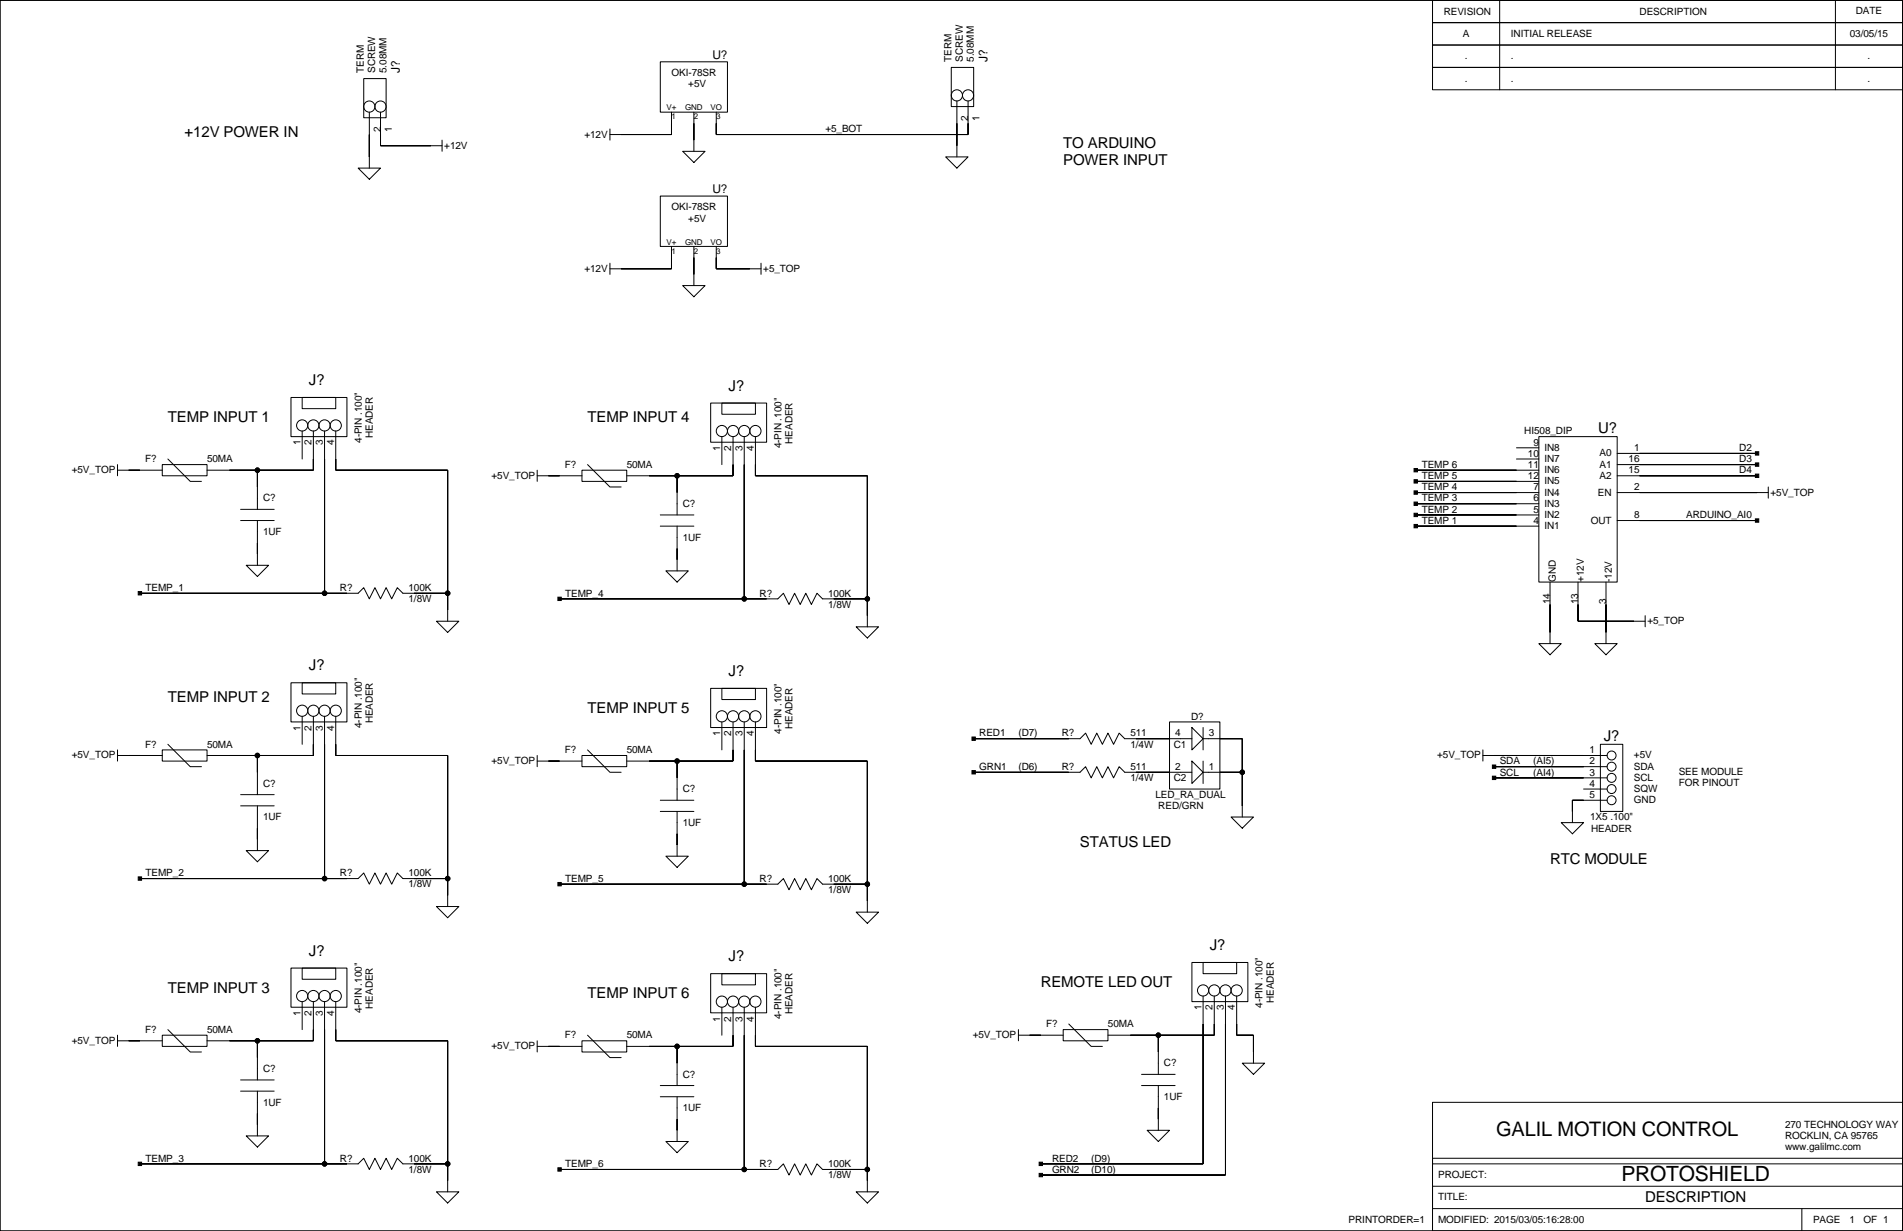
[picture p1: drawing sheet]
<svg xmlns="http://www.w3.org/2000/svg" width="432mm" height="279mm" viewBox="0 0 432 279" stroke-linecap="round" stroke-linejoin="round" font-family="sans-serif">
<g fill="none" stroke="#000" stroke-width=".23">
<path d="M0 .1h431.7v279.3h-431.7zM82.5 17.8h5.1v8.9h-5.1zM149.8 14h15.3v11.5h-15.3zM215.9 15.3h5v8.9h-5zM325 .1h106.7v5h-106.7zM325 10.2h106.7v5.1h-106.7zM325 5.1h106.7v5.1h-106.7zM325 15.3h106.7v5.1h-106.7zM340.3 .1v20.3M416.5 .1v20.3M81.3 38.2h5l-2.5 2.5zM83.8 25.5v12.7"/>
<path d="M86.3 25.5v7.6h14M100.3 31.8v2.5M138.4 29.3v2.5M152.4 25.5v5h-14M154.9 34.3h5.1l-2.6 2.6zM157.4 25.5v8.8M214.6 35.6h5.1l-2.6 2.6zM217.1 22.9v12.7M219.7 22.9v7.6h-57.2v-5M138.4 59.7v2.6M149.8 44.5h15.3v11.4h-15.3zM152.4 55.9v5.1h-14"/>
<path d="M157.4 55.9v8.9M162.5 55.9v5.1h10.2M172.7 59.7v2.6M154.9 64.8h5.1l-2.6 2.6zM66 90.2h12.7v8.9h-12.7zM68.6 90.2h7.6v2.6h-7.6zM68.6 97.8v6.4M71.1 97.8v8.9h-24.1M73.6 97.8v36.9M76.2 97.8v8.9h25.4v34.3M161.3 91.5h12.7v8.9h-12.7zM163.8 91.5h7.6v2.5h-7.6z"/>
<path d="M163.8 99.1v6.3M166.3 99.1v8.9h-24.1M168.9 99.1v36.8M171.4 99.1v8.9h25.4v34.3M349.2 99.1h17.7v33h-17.7zM26.7 106.7h10.1M26.7 105.4v2.6M36.8 105.4h10.2v2.6h-10.2zM38.1 104.2l5.1 5.1h2.5M54.6 118.1h7.6M54.6 115.6h7.6M58.4 106.7v8.9"/>
<path d="M58.4 118.1v10.2M121.9 108h10.2M121.9 106.7v2.6M132.1 106.7h10.1v2.6h-10.1zM133.3 105.4l5.1 5.1h2.5M149.8 119.4h7.6M149.8 116.9h7.6M153.6 108v8.9M153.6 119.4v10.2M321.2 111.8h28M321.2 119.4h28M321.2 116.9h28"/>
<path d="M321.2 114.3h28M321.2 109.3h28M321.2 106.7h28M344.1 104.2h5.1M344.1 101.6h5.1M366.9 102.9h31.8M366.9 105.4h31.8M366.9 108h31.8M366.9 111.8h34.3M366.9 118.1h31.8M401.2 110.5v2.6M31.7 134.7h49.6l1.2-1.3 1.3 2.5 1.3-2.5 1.2 2.5 1.3-2.5 1.3 2.5 1.2-2.5 1.3 1.3h10.2"/>
<path d="M55.9 128.3h5l-2.5 2.5zM127 135.9h49.5l1.3-1.2 1.2 2.5 1.3-2.5 1.3 2.5 1.2-2.5 1.3 2.5 1.3-2.5 1.2 1.2h10.2M151.1 129.6h5.1l-2.6 2.5zM351.7 132.1v14M358.1 132.1v8.9h15.2M364.4 132.1v14M373.3 139.7v2.6M66 155h12.7v8.9h-12.7zM68.6 155h7.6v2.5h-7.6zM99 141h5.1l-2.5 2.5zM161.3 156.2h12.7v8.9h-12.7zM163.8 156.2h7.6v2.6h-7.6z"/>
<path d="M194.3 142.3h5l-2.5 2.5zM349.2 146.1h5l-2.5 2.5zM361.9 146.1h5l-2.5 2.5zM26.7 170.2v2.5M26.7 171.5h10.1M36.8 170.2h10.2v2.5h-10.2zM38.1 168.9l5.1 5.1h2.5M58.4 171.5v8.9M68.6 162.6v6.3M71.1 162.6v8.9h-24.1M73.6 162.6v36.8M76.2 162.6v8.9h25.4v34.3"/>
<path d="M121.9 171.5v2.5M121.9 172.7h10.2M132.1 171.5h10.1v2.5h-10.1zM133.3 170.2l5.1 5.1h2.5M153.6 172.7v8.9M163.8 163.9v6.3M166.3 163.9v8.8h-24.1M168.9 163.9v36.8M171.4 163.9v8.8h25.4v34.3M220.9 167.7h24.2l1.2-1.3 1.3 2.5 1.3-2.5 1.2 2.5 1.3-2.5 1.3 2.5 1.2-2.5 1.3 1.3h15.2M220.9 175.3h24.2l1.2-1.3 1.3 2.6 1.3-2.6 1.2 2.6 1.3-2.6 1.3 2.6 1.2-2.6 1.3 1.3h15.2M265.4 163.9h11.4v15.2h-11.4z"/>
<path d="M270.4 172.7l2.6 2.6-2.6 2.5zM270.4 165.1l2.6 2.6-2.6 2.5zM273 165.1v5.1M273 172.7v5.1M273 167.7h8.9v17.7M273 175.3h8.9M336.5 171.5h28.2M336.5 170.2v2.5M339 174h25.7M339 176.6h25.7M359.3 179.1h5.4M363.1 168.9h5.1v15.3h-5.1z"/>
<path d="M31.7 199.4h49.6l1.2-1.3 1.3 2.6 1.3-2.6 1.2 2.6 1.3-2.6 1.3 2.6 1.2-2.6 1.3 1.3h10.2M54.6 180.4h7.6M54.6 182.9h7.6M55.9 193.1h5l-2.5 2.5zM58.4 182.9v10.2M149.8 181.6h7.6M149.8 184.2h7.6M151.1 194.3h5.1l-2.6 2.6zM153.6 184.2v10.1M279.3 185.4h5.1l-2.5 2.6zM354.2 186.7h5.1l-2.5 2.6zM364.7 181.6h-7.9v5.1"/>
<path d="M66 219.7h12.7v8.9h-12.7zM68.6 219.7h7.6v2.6h-7.6zM99 205.8h5.1l-2.5 2.5zM127 200.7h49.5l1.3-1.3 1.2 2.5 1.3-2.5 1.3 2.5 1.2-2.5 1.3 2.5 1.3-2.5 1.2 1.3h10.2M194.3 207h5l-2.5 2.6zM270.4 218.5h12.7v8.8h-12.7zM273 218.5h7.6v2.5h-7.6zM26.7 235v2.5M26.7 236.2h10.1M36.8 235h10.2v2.5h-10.2zM38.1 233.7l5.1 5.1h2.5M58.4 236.2v8.9"/>
<path d="M68.6 227.3v6.4M71.1 227.3v8.9h-24.1M73.6 227.3v36.9M76.2 227.3v8.9h25.4v34.3M121.9 236.2v2.6M121.9 237.5h10.2M132.1 236.2h10.1v2.6h-10.1zM133.3 235l5.1 5h2.5M153.6 237.5v8.9M161.3 221h12.7v8.9h-12.7zM163.8 221h7.6v2.5h-7.6zM163.8 228.6v6.4"/>
<path d="M166.3 228.6v8.9h-24.1M168.9 228.6v36.8M171.4 228.6v8.9h25.4v33M231.1 235h10.1M231.1 233.7v2.5M241.2 233.7h10.2v2.5h-10.2zM242.5 232.4l5.1 5.1h2.5M262.8 235v8.8M273 226.1v38.1h-36.8M275.5 226.1v8.9h-24.1M278.1 226.1v40.6h-41.9M280.6 226.1v8.9h3.8v6.3"/>
<path d="M54.6 245.1h7.6M54.6 247.7h7.6M55.9 257.8h5l-2.5 2.6zM58.4 247.7v10.1M149.8 246.4h7.6M149.8 248.9h7.6M151.1 259.1h5.1l-2.6 2.5zM153.6 248.9v10.2M259 246.4h7.6M259 243.8h7.6M260.3 256.5h5.1l-2.6 2.6zM262.8 246.4v10.1"/>
<path d="M281.9 241.3h5.1l-2.6 2.5zM325 250.2h106.7v29.2h-106.7zM31.7 264.2h49.6l1.2-1.3 1.3 2.5 1.3-2.5 1.2 2.5 1.3-2.5 1.3 2.5 1.2-2.5 1.3 1.3h10.2M99 270.5h5.1l-2.5 2.6zM127 265.4h49.5l1.3-1.2 1.2 2.5 1.3-2.5 1.3 2.5 1.2-2.5 1.3 2.5 1.3-2.5 1.2 1.2h10.2M194.3 270.5h5l-2.5 2.6zM325 269.2h106.7v5.1h-106.7zM325 262.9h106.7v1.3h-106.7zM408.8 274.3v5.1"/>
<circle cx="83.8" cy="24.2" r="1.27"/>
<circle cx="86.3" cy="24.2" r="1.27"/>
<circle cx="217.1" cy="21.6" r="1.27"/>
<circle cx="219.7" cy="21.6" r="1.27"/>
<circle cx="68.6" cy="96.6" r="1.27"/>
<circle cx="71.1" cy="96.6" r="1.27"/>
<circle cx="73.6" cy="96.6" r="1.27"/>
<circle cx="76.2" cy="96.6" r="1.27"/>
<circle cx="163.8" cy="97.8" r="1.27"/>
<circle cx="166.3" cy="97.8" r="1.27"/>
<circle cx="168.9" cy="97.8" r="1.27"/>
<circle cx="171.4" cy="97.8" r="1.27"/>
<circle cx="58.4" cy="106.7" r=".51"/>
<circle cx="153.6" cy="108" r=".51"/>
<circle cx="73.6" cy="134.7" r=".51"/>
<circle cx="101.6" cy="134.7" r=".51"/>
<circle cx="168.9" cy="135.9" r=".51"/>
<circle cx="196.8" cy="135.9" r=".51"/>
<circle cx="58.4" cy="171.5" r=".51"/>
<circle cx="68.6" cy="161.3" r="1.27"/>
<circle cx="71.1" cy="161.3" r="1.27"/>
<circle cx="73.6" cy="161.3" r="1.27"/>
<circle cx="76.2" cy="161.3" r="1.27"/>
<circle cx="153.6" cy="172.7" r=".51"/>
<circle cx="163.8" cy="162.6" r="1.27"/>
<circle cx="166.3" cy="162.6" r="1.27"/>
<circle cx="168.9" cy="162.6" r="1.27"/>
<circle cx="171.4" cy="162.6" r="1.27"/>
<circle cx="281.9" cy="175.3" r=".51"/>
<circle cx="365.7" cy="171.5" r="1.02"/>
<circle cx="365.7" cy="179.1" r="1.02"/>
<circle cx="365.7" cy="176.6" r="1.02"/>
<circle cx="365.7" cy="174" r="1.02"/>
<circle cx="73.6" cy="199.4" r=".51"/>
<circle cx="101.6" cy="199.4" r=".51"/>
<circle cx="365.7" cy="181.6" r="1.02"/>
<circle cx="168.9" cy="200.7" r=".51"/>
<circle cx="196.8" cy="200.7" r=".51"/>
<circle cx="58.4" cy="236.2" r=".51"/>
<circle cx="68.6" cy="226.1" r="1.27"/>
<circle cx="71.1" cy="226.1" r="1.27"/>
<circle cx="73.6" cy="226.1" r="1.27"/>
<circle cx="76.2" cy="226.1" r="1.27"/>
<circle cx="153.6" cy="237.5" r=".51"/>
<circle cx="163.8" cy="227.3" r="1.27"/>
<circle cx="166.3" cy="227.3" r="1.27"/>
<circle cx="168.9" cy="227.3" r="1.27"/>
<circle cx="171.4" cy="227.3" r="1.27"/>
<circle cx="262.8" cy="235" r=".51"/>
<circle cx="273" cy="224.8" r="1.27"/>
<circle cx="275.5" cy="224.8" r="1.27"/>
<circle cx="278.1" cy="224.8" r="1.27"/>
<circle cx="280.6" cy="224.8" r="1.27"/>
<circle cx="73.6" cy="264.2" r=".51"/>
<circle cx="101.6" cy="264.2" r=".51"/>
<circle cx="168.9" cy="265.4" r=".51"/>
<circle cx="196.8" cy="265.4" r=".51"/>
</g>
<g fill="#000" stroke="#000" stroke-width=".23">
<path d="M83.8 30.5v5.1z" fill-rule="evenodd"/>
<path d="M86.3 30.5v2.6z" fill-rule="evenodd"/>
<path d="M86.3 33.1h11.5z" fill-rule="evenodd"/>
<path d="M140.9 30.5h11.5z" fill-rule="evenodd"/>
<path d="M152.4 28v2.5z" fill-rule="evenodd"/>
<path d="M157.4 28v3.8z" fill-rule="evenodd"/>
<path d="M162.5 28v2.5z" fill-rule="evenodd"/>
<path d="M217.1 28v5.1z" fill-rule="evenodd"/>
<path d="M219.7 28v2.5z" fill-rule="evenodd"/>
<path d="M162.5 30.5h57.2z" fill-rule="evenodd"/>
<path d="M152.4 58.5v2.5z" fill-rule="evenodd"/>
<path d="M157.4 58.5v3.8z" fill-rule="evenodd"/>
<path d="M162.5 58.5v2.5z" fill-rule="evenodd"/>
<path d="M140.9 61h11.5z" fill-rule="evenodd"/>
<path d="M162.5 61h7.6z" fill-rule="evenodd"/>
<path d="M29.2 106.7h2.5z" fill-rule="evenodd"/>
<path d="M58.4 106.7v3.8z" fill-rule="evenodd"/>
<path d="M52.1 106.7h6.3z" fill-rule="evenodd"/>
<path d="M71.1 104.2v2.5z" fill-rule="evenodd"/>
<path d="M58.4 106.7h12.7z" fill-rule="evenodd"/>
<path d="M73.6 104.2v30.5z" fill-rule="evenodd"/>
<path d="M76.2 104.2v2.5z" fill-rule="evenodd"/>
<path d="M101.6 106.7v28z" fill-rule="evenodd"/>
<path d="M76.2 106.7h25.4z" fill-rule="evenodd"/>
<path d="M124.4 108h2.6z" fill-rule="evenodd"/>
<path d="M147.3 108h6.3z" fill-rule="evenodd"/>
<path d="M153.6 108v3.8z" fill-rule="evenodd"/>
<path d="M166.3 105.4v2.6z" fill-rule="evenodd"/>
<path d="M153.6 108h12.7z" fill-rule="evenodd"/>
<path d="M168.9 105.4v30.5z" fill-rule="evenodd"/>
<path d="M171.4 105.4v2.6z" fill-rule="evenodd"/>
<path d="M171.4 108h25.4z" fill-rule="evenodd"/>
<path d="M196.8 108v27.9z" fill-rule="evenodd"/>
<path d="M320.9 119h.7v.8h-.7z" fill-rule="evenodd"/>
<path d="M320.9 116.5h.7v.8h-.7z" fill-rule="evenodd"/>
<path d="M320.9 114h.7v.7h-.7z" fill-rule="evenodd"/>
<path d="M320.9 111.4h.7v.8h-.7z" fill-rule="evenodd"/>
<path d="M320.9 108.9h.7v.7h-.7z" fill-rule="evenodd"/>
<path d="M320.9 106.3h.7v.8h-.7z" fill-rule="evenodd"/>
<path d="M321.2 119.4h22.9z" fill-rule="evenodd"/>
<path d="M321.2 116.9h22.9z" fill-rule="evenodd"/>
<path d="M321.2 114.3h22.9z" fill-rule="evenodd"/>
<path d="M321.2 111.8h22.9z" fill-rule="evenodd"/>
<path d="M321.2 109.3h22.9z" fill-rule="evenodd"/>
<path d="M321.2 106.7h22.9z" fill-rule="evenodd"/>
<path d="M398.3 117.8h.8v.7h-.8z" fill-rule="evenodd"/>
<path d="M398.3 102.5h.8v.8h-.8z" fill-rule="evenodd"/>
<path d="M398.3 105.1h.8v.7h-.8z" fill-rule="evenodd"/>
<path d="M398.3 107.6h.8v.8h-.8z" fill-rule="evenodd"/>
<path d="M372 118.1h26.7z" fill-rule="evenodd"/>
<path d="M372 111.8h26.7z" fill-rule="evenodd"/>
<path d="M372 102.9h26.7z" fill-rule="evenodd"/>
<path d="M372 105.4h26.7z" fill-rule="evenodd"/>
<path d="M372 108h26.7z" fill-rule="evenodd"/>
<path d="M31.4 134.3h.7v.7h-.7z" fill-rule="evenodd"/>
<path d="M58.4 123.2v2.6z" fill-rule="evenodd"/>
<path d="M31.7 134.7h41.9z" fill-rule="evenodd"/>
<path d="M73.6 134.7h5.1z" fill-rule="evenodd"/>
<path d="M94 134.7h7.6z" fill-rule="evenodd"/>
<path d="M101.6 134.7v3.8z" fill-rule="evenodd"/>
<path d="M126.6 135.5h.8v.8h-.8z" fill-rule="evenodd"/>
<path d="M153.6 124.5v2.5z" fill-rule="evenodd"/>
<path d="M127 135.9h41.9z" fill-rule="evenodd"/>
<path d="M168.9 135.9h5.1z" fill-rule="evenodd"/>
<path d="M196.8 135.9v3.8z" fill-rule="evenodd"/>
<path d="M189.2 135.9h7.6z" fill-rule="evenodd"/>
<path d="M351.7 137.2v6.3z" fill-rule="evenodd"/>
<path d="M358.1 137.2v3.8z" fill-rule="evenodd"/>
<path d="M364.4 137.2v6.3z" fill-rule="evenodd"/>
<path d="M358.1 141h12.7z" fill-rule="evenodd"/>
<path d="M29.2 171.5h2.5z" fill-rule="evenodd"/>
<path d="M52.1 171.5h6.3z" fill-rule="evenodd"/>
<path d="M58.4 171.5v3.8z" fill-rule="evenodd"/>
<path d="M58.4 171.5h12.7z" fill-rule="evenodd"/>
<path d="M71.1 168.9v2.6z" fill-rule="evenodd"/>
<path d="M73.6 168.9v30.5z" fill-rule="evenodd"/>
<path d="M76.2 168.9v2.6z" fill-rule="evenodd"/>
<path d="M101.6 171.5v27.9z" fill-rule="evenodd"/>
<path d="M76.2 171.5h25.4z" fill-rule="evenodd"/>
<path d="M124.4 172.7h2.6z" fill-rule="evenodd"/>
<path d="M153.6 172.7v3.9z" fill-rule="evenodd"/>
<path d="M147.3 172.7h6.3z" fill-rule="evenodd"/>
<path d="M166.3 170.2v2.5z" fill-rule="evenodd"/>
<path d="M153.6 172.7h12.7z" fill-rule="evenodd"/>
<path d="M168.9 170.2v30.5z" fill-rule="evenodd"/>
<path d="M171.4 170.2v2.5z" fill-rule="evenodd"/>
<path d="M171.4 172.7h25.4z" fill-rule="evenodd"/>
<path d="M196.8 172.7v28z" fill-rule="evenodd"/>
<path d="M220.5 167.3h.8v.7h-.8z" fill-rule="evenodd"/>
<path d="M220.5 174.9h.8v.8h-.8z" fill-rule="evenodd"/>
<path d="M220.9 167.7h21.6z" fill-rule="evenodd"/>
<path d="M220.9 175.3h21.6z" fill-rule="evenodd"/>
<path d="M257.8 167.7h7.6z" fill-rule="evenodd"/>
<path d="M257.8 175.3h7.6z" fill-rule="evenodd"/>
<path d="M276.8 167.7h5.1z" fill-rule="evenodd"/>
<path d="M281.9 167.7v7.6z" fill-rule="evenodd"/>
<path d="M281.9 175.3v7.6z" fill-rule="evenodd"/>
<path d="M276.8 175.3h5.1z" fill-rule="evenodd"/>
<path d="M338.6 176.2h.8v.7h-.8z" fill-rule="evenodd"/>
<path d="M338.6 173.6h.8v.8h-.8z" fill-rule="evenodd"/>
<path d="M339 176.6h20.3z" fill-rule="evenodd"/>
<path d="M339 171.5h20.3z" fill-rule="evenodd"/>
<path d="M339 174h20.3z" fill-rule="evenodd"/>
<path d="M31.4 199h.7v.8h-.7z" fill-rule="evenodd"/>
<path d="M58.4 188v2.5z" fill-rule="evenodd"/>
<path d="M31.7 199.4h41.9z" fill-rule="evenodd"/>
<path d="M73.6 199.4h5.1z" fill-rule="evenodd"/>
<path d="M101.6 199.4v3.8z" fill-rule="evenodd"/>
<path d="M94 199.4h7.6z" fill-rule="evenodd"/>
<path d="M153.6 189.3v2.5z" fill-rule="evenodd"/>
<path d="M356.8 181.6v2.6z" fill-rule="evenodd"/>
<path d="M356.8 181.6h2.5z" fill-rule="evenodd"/>
<path d="M126.6 200.3h.8v.8h-.8z" fill-rule="evenodd"/>
<path d="M127 200.7h41.9z" fill-rule="evenodd"/>
<path d="M168.9 200.7h5.1z" fill-rule="evenodd"/>
<path d="M189.2 200.7h7.6z" fill-rule="evenodd"/>
<path d="M196.8 200.7v3.8z" fill-rule="evenodd"/>
<path d="M29.2 236.2h2.5z" fill-rule="evenodd"/>
<path d="M58.4 236.2v3.8z" fill-rule="evenodd"/>
<path d="M52.1 236.2h6.3z" fill-rule="evenodd"/>
<path d="M58.4 236.2h12.7z" fill-rule="evenodd"/>
<path d="M71.1 233.7v2.5z" fill-rule="evenodd"/>
<path d="M73.6 233.7v30.5z" fill-rule="evenodd"/>
<path d="M76.2 233.7v2.5z" fill-rule="evenodd"/>
<path d="M101.6 236.2v28z" fill-rule="evenodd"/>
<path d="M76.2 236.2h25.4z" fill-rule="evenodd"/>
<path d="M124.4 237.5h2.6z" fill-rule="evenodd"/>
<path d="M147.3 237.5h6.3z" fill-rule="evenodd"/>
<path d="M153.6 237.5v3.8z" fill-rule="evenodd"/>
<path d="M153.6 237.5h12.7z" fill-rule="evenodd"/>
<path d="M166.3 235v2.5z" fill-rule="evenodd"/>
<path d="M168.9 235v30.4z" fill-rule="evenodd"/>
<path d="M171.4 235v2.5z" fill-rule="evenodd"/>
<path d="M196.8 237.5v27.9z" fill-rule="evenodd"/>
<path d="M171.4 237.5h25.4z" fill-rule="evenodd"/>
<path d="M233.6 235h2.6z" fill-rule="evenodd"/>
<path d="M262.8 235v3.8z" fill-rule="evenodd"/>
<path d="M256.5 235h6.3z" fill-rule="evenodd"/>
<path d="M273 232.4v31.8z" fill-rule="evenodd"/>
<path d="M262.8 235h12.7z" fill-rule="evenodd"/>
<path d="M275.5 232.4v2.6z" fill-rule="evenodd"/>
<path d="M278.1 232.4v34.3z" fill-rule="evenodd"/>
<path d="M280.6 232.4v2.6z" fill-rule="evenodd"/>
<path d="M284.4 235v3.8z" fill-rule="evenodd"/>
<path d="M280.6 235h3.8z" fill-rule="evenodd"/>
<path d="M58.4 252.7v2.6z" fill-rule="evenodd"/>
<path d="M153.6 254v2.5z" fill-rule="evenodd"/>
<path d="M262.8 251.5v2.5z" fill-rule="evenodd"/>
<path d="M31.4 263.8h.7v.7h-.7z" fill-rule="evenodd"/>
<path d="M31.7 264.2h41.9z" fill-rule="evenodd"/>
<path d="M73.6 264.2h5.1z" fill-rule="evenodd"/>
<path d="M94 264.2h7.6z" fill-rule="evenodd"/>
<path d="M101.6 264.2v3.8z" fill-rule="evenodd"/>
<path d="M126.6 265.1h.8v.7h-.8z" fill-rule="evenodd"/>
<path d="M127 265.4h41.9z" fill-rule="evenodd"/>
<path d="M168.9 265.4h5.1z" fill-rule="evenodd"/>
<path d="M196.8 265.4v2.6z" fill-rule="evenodd"/>
<path d="M189.2 265.4h7.6z" fill-rule="evenodd"/>
<path d="M235.8 266.3h.7v.8h-.7z" fill-rule="evenodd"/>
<path d="M235.8 263.8h.7v.7h-.7z" fill-rule="evenodd"/>
<path d="M236.2 264.2h36.8z" fill-rule="evenodd"/>
<path d="M236.2 266.7h41.9z" fill-rule="evenodd"/>
<circle cx="58.4" cy="106.7" r=".51"/>
<circle cx="153.6" cy="108" r=".51"/>
<circle cx="73.6" cy="134.7" r=".51"/>
<circle cx="101.6" cy="134.7" r=".51"/>
<circle cx="168.9" cy="135.9" r=".51"/>
<circle cx="196.8" cy="135.9" r=".51"/>
<circle cx="58.4" cy="171.5" r=".51"/>
<circle cx="153.6" cy="172.7" r=".51"/>
<circle cx="281.9" cy="175.3" r=".51"/>
<circle cx="73.6" cy="199.4" r=".51"/>
<circle cx="101.6" cy="199.4" r=".51"/>
<circle cx="168.9" cy="200.7" r=".51"/>
<circle cx="196.8" cy="200.7" r=".51"/>
<circle cx="58.4" cy="236.2" r=".51"/>
<circle cx="153.6" cy="237.5" r=".51"/>
<circle cx="262.8" cy="235" r=".51"/>
<circle cx="73.6" cy="264.2" r=".51"/>
<circle cx="101.6" cy="264.2" r=".51"/>
<circle cx="168.9" cy="265.4" r=".51"/>
<circle cx="196.8" cy="265.4" r=".51"/>
</g>
<text font-size="4.8" x="367.9" y="268.1">PROTOSHIELD</text>
<text font-size="4.5" x="339.5" y="257.9">GALIL MOTION CONTROL</text>
<g font-size="3.4">
<text x="41.9" y="31">+12V POWER IN</text>
<text x="241.2" y="33.6">TO ARDUINO</text>
<text x="241.2" y="37.4">POWER INPUT</text>
<text x="70.1" y="87.4">J?</text>
<text x="165.3" y="88.7">J?</text>
<text x="38.1" y="95.8">TEMP INPUT 1</text>
<text x="133.3" y="95.8">TEMP INPUT 4</text>
<text x="362.7" y="98.3">U?</text>
<text x="70.1" y="152.2">J?</text>
<text x="165.3" y="153.4">J?</text>
<text x="38.1" y="159.3">TEMP INPUT 2</text>
<text x="133.3" y="161.8">TEMP INPUT 5</text>
<text x="363.9" y="168.2">J?</text>
<text x="245.1" y="192.3">STATUS LED</text>
<text x="351.7" y="196.1">RTC MODULE</text>
<text x="274.5" y="215.7">J?</text>
<text x="70.1" y="216.9">J?</text>
<text x="165.3" y="218.2">J?</text>
<text x="38.1" y="225.3">TEMP INPUT 3</text>
<text x="133.3" y="226.6">TEMP INPUT 6</text>
<text x="236.2" y="224">REMOTE LED OUT</text>
<text x="373.3" y="272.8">DESCRIPTION</text>
</g>
<g font-size="2.7">
<text x="90.7" y="16.6" transform="rotate(-90 90.7 16.6)">J?</text>
<text x="161.6" y="13.4">U?</text>
<text x="224" y="14" transform="rotate(-90 224 14)">J?</text>
<text x="161.6" y="43.9">U?</text>
</g>
<g font-size="2.3">
<text x="327.6" y="3.4">REVISION</text>
<text x="372" y="3.4">DESCRIPTION</text>
<text x="421.1" y="3.3">DATE</text>
<text x="331.9" y="8.4">A</text>
<text x="342.8" y="8.4">INITIAL RELEASE</text>
<text x="419.7" y="8.4">03/05/15</text>
<text x="82.6" y="16.6" transform="rotate(-90 82.6 16.6)">TERM</text>
<text x="85.1" y="16.6" transform="rotate(-90 85.1 16.6)">SCREW</text>
<text x="87.7" y="16.6" transform="rotate(-90 87.7 16.6)">5.08MM</text>
<text x="152.4" y="17.2">OKI-78SR</text>
<text x="215.9" y="14" transform="rotate(-90 215.9 14)">TERM</text>
<text x="218.4" y="14" transform="rotate(-90 218.4 14)">SCREW</text>
<text x="221" y="14" transform="rotate(-90 221 14)">5.08MM</text>
<text x="332.4" y="13.4">.</text>
<text x="342.8" y="13.4">.</text>
<text x="423.8" y="13.4">.</text>
<text x="156.2" y="19.9">+5V</text>
<text x="332.4" y="18.5">.</text>
<text x="342.8" y="18.5">.</text>
<text x="423.8" y="18.5">.</text>
<text x="86.4" y="30" transform="rotate(-90 86.4 30)">2</text>
<text x="88.9" y="30" transform="rotate(-90 88.9 30)">1</text>
<text x="219.7" y="27.5" transform="rotate(-90 219.7 27.5)">2</text>
<text x="222.3" y="27.5" transform="rotate(-90 222.3 27.5)">1</text>
<text x="100.8" y="33.8">+12V</text>
<text x="132.6" y="31.2">+12V</text>
<text x="187.3" y="30">+5_BOT</text>
<text x="152.4" y="47.7">OKI-78SR</text>
<text x="156.2" y="50.3">+5V</text>
<text x="132.6" y="61.7">+12V</text>
<text x="173.2" y="61.7">+5_TOP</text>
<text x="68.2" y="101.1" transform="rotate(-90 68.2 101.1)">1</text>
<text x="70.7" y="101.1" transform="rotate(-90 70.7 101.1)">2</text>
<text x="73.3" y="101.1" transform="rotate(-90 73.3 101.1)">3</text>
<text x="75.8" y="101.1" transform="rotate(-90 75.8 101.1)">4</text>
<text x="82.1" y="100.5" transform="rotate(-90 82.1 100.5)">4-PIN .100&quot;</text>
<text x="84.6" y="99.4" transform="rotate(-90 84.6 99.4)">HEADER</text>
<text x="177.3" y="101.8" transform="rotate(-90 177.3 101.8)">4-PIN .100&quot;</text>
<text x="179.8" y="100.7" transform="rotate(-90 179.8 100.7)">HEADER</text>
<text x="345.9" y="98.6">HI508_DIP</text>
<text x="347.9" y="101.1">9</text>
<text x="16.3" y="107.4">+5V_TOP</text>
<text x="32.9" y="104.9">F?</text>
<text x="47" y="104.9">50MA</text>
<text x="128.2" y="106.2">F?</text>
<text x="142.2" y="106.2">50MA</text>
<text x="163.4" y="102.4" transform="rotate(-90 163.4 102.4)">1</text>
<text x="165.9" y="102.4" transform="rotate(-90 165.9 102.4)">2</text>
<text x="168.5" y="102.4" transform="rotate(-90 168.5 102.4)">3</text>
<text x="171" y="102.4" transform="rotate(-90 171 102.4)">4</text>
<text x="322.6" y="106.2">TEMP 6</text>
<text x="346.7" y="103.7">10</text>
<text x="346.7" y="106.2">11</text>
<text x="350.4" y="107.4">IN6</text>
<text x="350.4" y="104.9">IN7</text>
<text x="350.4" y="102.3">IN8</text>
<text x="362.9" y="103.6">A0</text>
<text x="362.9" y="106.1">A1</text>
<text x="369.5" y="107.5">15</text>
<text x="369.5" y="104.9">16</text>
<text x="370.8" y="102.4">1</text>
<text x="394.7" y="102.4">D2</text>
<text x="394.7" y="104.9">D3</text>
<text x="394.7" y="107.5">D4</text>
<text x="59.7" y="113.8">C?</text>
<text x="111.5" y="108.7">+5V_TOP</text>
<text x="322.6" y="113.8">TEMP 3</text>
<text x="322.6" y="111.3">TEMP 4</text>
<text x="322.6" y="108.7">TEMP 5</text>
<text x="346.7" y="108.7">12</text>
<text x="347.9" y="111.3">7</text>
<text x="347.9" y="113.8">6</text>
<text x="350.4" y="112.5">IN4</text>
<text x="350.4" y="109.9">IN5</text>
<text x="362.6" y="112.5">EN</text>
<text x="362.9" y="108.7">A2</text>
<text x="370.8" y="111.3">2</text>
<text x="401.7" y="112.5">+5V_TOP</text>
<text x="154.9" y="115.1">C?</text>
<text x="322.6" y="118.9">TEMP 1</text>
<text x="322.6" y="116.4">TEMP 2</text>
<text x="347.9" y="116.4">5</text>
<text x="347.9" y="118.9">4</text>
<text x="350.4" y="117.6">IN2</text>
<text x="350.4" y="115">IN3</text>
<text x="361" y="118.8">OUT</text>
<text x="370.8" y="117.6">8</text>
<text x="382.6" y="117.6">ARDUINO_AI0</text>
<text x="59.7" y="121.4">1UF</text>
<text x="154.9" y="122.7">1UF</text>
<text x="350.4" y="120.1">IN1</text>
<text x="33" y="134.1">TEMP_1</text>
<text x="77.1" y="134.1">R?</text>
<text x="92.7" y="134.1">100K</text>
<text x="92.7" y="136.7">1/8W</text>
<text x="128.2" y="135.4">TEMP_4</text>
<text x="172.4" y="135.4">R?</text>
<text x="187.9" y="135.4">100K</text>
<text x="187.9" y="137.9">1/8W</text>
<text x="351.8" y="137.2" transform="rotate(-90 351.8 137.2)">14</text>
<text x="353" y="132.1" transform="rotate(-90 353 132.1)">GND</text>
<text x="358.1" y="137.2" transform="rotate(-90 358.1 137.2)">13</text>
<text x="359.4" y="132.1" transform="rotate(-90 359.4 132.1)">+12V</text>
<text x="364.5" y="137.2" transform="rotate(-90 364.5 137.2)">3</text>
<text x="365.7" y="132.1" transform="rotate(-90 365.7 132.1)">-12V</text>
<text x="373.8" y="141.7">+5_TOP</text>
<text x="68.2" y="165.9" transform="rotate(-90 68.2 165.9)">1</text>
<text x="70.7" y="165.9" transform="rotate(-90 70.7 165.9)">2</text>
<text x="73.3" y="165.9" transform="rotate(-90 73.3 165.9)">3</text>
<text x="75.8" y="165.9" transform="rotate(-90 75.8 165.9)">4</text>
<text x="82.1" y="165.3" transform="rotate(-90 82.1 165.3)">4-PIN .100&quot;</text>
<text x="84.6" y="164.2" transform="rotate(-90 84.6 164.2)">HEADER</text>
<text x="163.4" y="167.1" transform="rotate(-90 163.4 167.1)">1</text>
<text x="165.9" y="167.1" transform="rotate(-90 165.9 167.1)">2</text>
<text x="168.5" y="167.1" transform="rotate(-90 168.5 167.1)">3</text>
<text x="171" y="167.1" transform="rotate(-90 171 167.1)">4</text>
<text x="177.3" y="166.5" transform="rotate(-90 177.3 166.5)">4-PIN .100&quot;</text>
<text x="179.8" y="165.5" transform="rotate(-90 179.8 165.5)">HEADER</text>
<text x="222.2" y="167.1">RED1</text>
<text x="231.1" y="167.1">(D7)</text>
<text x="240.9" y="167.1">R?</text>
<text x="256.5" y="167.1">511</text>
<text x="266.7" y="167.1">4</text>
<text x="270.3" y="163.3">D?</text>
<text x="274.3" y="167.1">3</text>
<text x="16.3" y="172.2">+5V_TOP</text>
<text x="32.9" y="169.7">F?</text>
<text x="47" y="169.7">50MA</text>
<text x="111.5" y="173.4">+5V_TOP</text>
<text x="128.2" y="171">F?</text>
<text x="142.2" y="171">50MA</text>
<text x="256.5" y="169.7">1/4W</text>
<text x="266.3" y="169.7">C1</text>
<text x="326.1" y="172.2">+5V_TOP</text>
<text x="340.3" y="173.5">SDA</text>
<text x="347.9" y="173.5">(AI5)</text>
<text x="360.6" y="171">1</text>
<text x="360.6" y="173.5">2</text>
<text x="370.8" y="172.2">+5V</text>
<text x="59.7" y="178.6">C?</text>
<text x="154.9" y="179.8">C?</text>
<text x="222.2" y="174.8">GRN1</text>
<text x="231.1" y="174.8">(D6)</text>
<text x="240.9" y="174.8">R?</text>
<text x="256.5" y="177.3">1/4W</text>
<text x="256.5" y="174.8">511</text>
<text x="266.3" y="177.3">C2</text>
<text x="266.7" y="174.8">2</text>
<text x="274.3" y="174.8">1</text>
<text x="340.3" y="176">SCL</text>
<text x="347.9" y="176">(AI4)</text>
<text x="360.6" y="178.6">4</text>
<text x="360.6" y="176">3</text>
<text x="370.8" y="174.7">SDA</text>
<text x="370.8" y="177.2">SCL</text>
<text x="370.8" y="179.8">SQW</text>
<text x="380.9" y="176">SEE MODULE</text>
<text x="380.9" y="178.5">FOR PINOUT</text>
<text x="262.2" y="181.1">LED_RA_DUAL</text>
<text x="262.8" y="183.6">RED/GRN</text>
<text x="360.6" y="181.1">5</text>
<text x="370.8" y="182.3">GND</text>
<text x="59.7" y="186.2">1UF</text>
<text x="154.9" y="187.5">1UF</text>
<text x="360.8" y="186.2">1X5 .100&quot;</text>
<text x="361" y="188.7">HEADER</text>
<text x="33" y="198.9">TEMP_2</text>
<text x="77.1" y="198.9">R?</text>
<text x="92.7" y="198.9">100K</text>
<text x="92.7" y="201.4">1/8W</text>
<text x="128.2" y="200.2">TEMP_5</text>
<text x="172.4" y="200.2">R?</text>
<text x="187.9" y="200.2">100K</text>
<text x="187.9" y="202.7">1/8W</text>
<text x="289" y="227.7" transform="rotate(-90 289 227.7)">HEADER</text>
<text x="68.2" y="230.6" transform="rotate(-90 68.2 230.6)">1</text>
<text x="70.7" y="230.6" transform="rotate(-90 70.7 230.6)">2</text>
<text x="73.3" y="230.6" transform="rotate(-90 73.3 230.6)">3</text>
<text x="75.8" y="230.6" transform="rotate(-90 75.8 230.6)">4</text>
<text x="82.1" y="230" transform="rotate(-90 82.1 230)">4-PIN .100&quot;</text>
<text x="84.6" y="228.9" transform="rotate(-90 84.6 228.9)">HEADER</text>
<text x="163.4" y="231.9" transform="rotate(-90 163.4 231.9)">1</text>
<text x="165.9" y="231.9" transform="rotate(-90 165.9 231.9)">2</text>
<text x="168.5" y="231.9" transform="rotate(-90 168.5 231.9)">3</text>
<text x="171" y="231.9" transform="rotate(-90 171 231.9)">4</text>
<text x="177.3" y="231.3" transform="rotate(-90 177.3 231.3)">4-PIN .100&quot;</text>
<text x="179.8" y="230.2" transform="rotate(-90 179.8 230.2)">HEADER</text>
<text x="237.4" y="233.2">F?</text>
<text x="251.4" y="233.2">50MA</text>
<text x="272.6" y="229.3" transform="rotate(-90 272.6 229.3)">1</text>
<text x="275.1" y="229.3" transform="rotate(-90 275.1 229.3)">2</text>
<text x="277.7" y="229.3" transform="rotate(-90 277.7 229.3)">3</text>
<text x="280.2" y="229.3" transform="rotate(-90 280.2 229.3)">4</text>
<text x="286.5" y="228.8" transform="rotate(-90 286.5 228.8)">4-PIN .100&quot;</text>
<text x="16.3" y="236.9">+5V_TOP</text>
<text x="32.9" y="234.4">F?</text>
<text x="47" y="234.4">50MA</text>
<text x="111.5" y="238.2">+5V_TOP</text>
<text x="128.2" y="235.7">F?</text>
<text x="142.2" y="235.7">50MA</text>
<text x="220.7" y="235.6">+5V_TOP</text>
<text x="59.7" y="243.3">C?</text>
<text x="154.9" y="244.6">C?</text>
<text x="264.1" y="242.1">C?</text>
<text x="59.7" y="250.9">1UF</text>
<text x="264.1" y="249.7">1UF</text>
<text x="154.9" y="252.2">1UF</text>
<text x="405" y="256">270 TECHNOLOGY WAY</text>
<text x="33" y="263.6">TEMP_3</text>
<text x="77.1" y="263.6">R?</text>
<text x="92.7" y="263.6">100K</text>
<text x="238.7" y="263.6">RED2</text>
<text x="247.6" y="263.6">(D9)</text>
<text x="405" y="258.5">ROCKLIN, CA 95765</text>
<text x="405" y="261">www.galilmc.com</text>
<text x="92.7" y="266.2">1/8W</text>
<text x="128.2" y="264.9">TEMP_6</text>
<text x="172.4" y="264.9">R?</text>
<text x="187.9" y="264.9">100K</text>
<text x="187.9" y="267.5">1/8W</text>
<text x="238.7" y="266.2">GRN2</text>
<text x="247.6" y="266.2">(D10)</text>
<text x="326.3" y="267.4">PROJECT:</text>
<text x="326.3" y="272.5">TITLE:</text>
<text x="306" y="277.5">PRINTORDER=1</text>
<text x="326.3" y="277.5">MODIFIED: 2015/03/05:16:28:00</text>
<text x="411.4" y="277.5">PAGE</text>
<text x="419.7" y="277.5">1</text>
<text x="422.8" y="277.5">OF 1</text>
</g>
<g font-size="1.8">
<text x="151.2" y="25">V+</text>
<text x="152.4" y="27.1">1</text>
<text x="155.5" y="25">GND</text>
<text x="157.4" y="27.1">2</text>
<text x="161.2" y="25">VO</text>
<text x="162.5" y="27.1">3</text>
<text x="151.2" y="55.5">V+</text>
<text x="152.4" y="57.6">1</text>
<text x="155.5" y="55.5">GND</text>
<text x="157.4" y="57.6">2</text>
<text x="161.2" y="55.5">VO</text>
<text x="162.5" y="57.6">3</text>
</g>
</svg>
